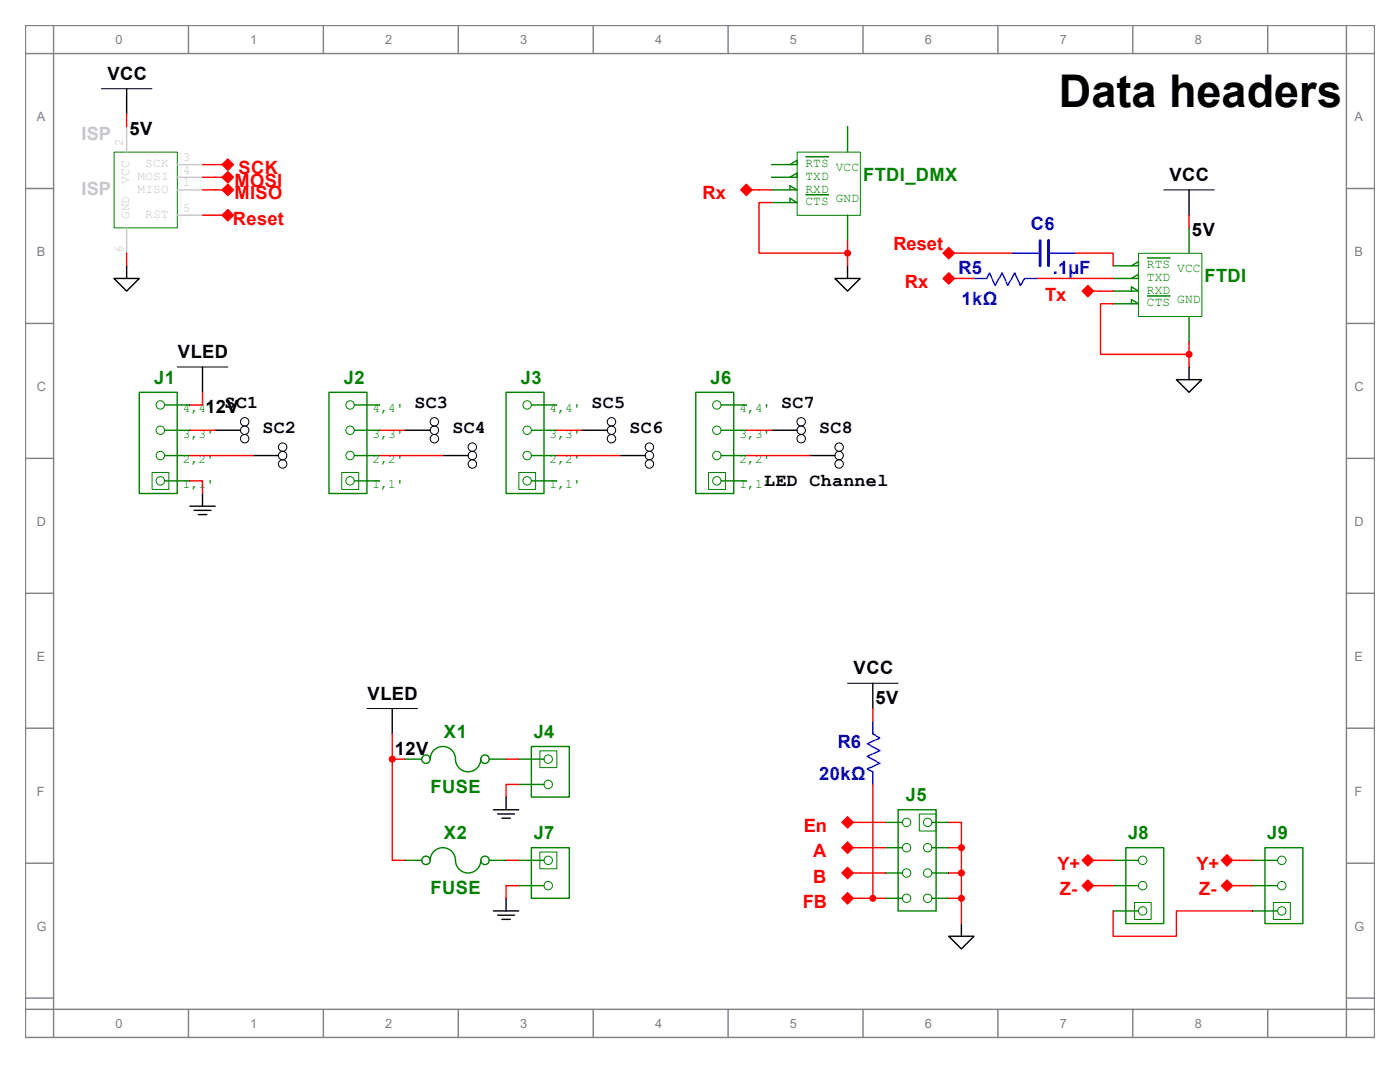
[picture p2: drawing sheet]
<svg xmlns="http://www.w3.org/2000/svg" width="279mm" height="216mm" viewBox="0 0 279 216" stroke-linecap="round" stroke-linejoin="round" font-family="sans-serif">
<g fill="none" stroke="#808080" stroke-width=".28">
<path d="M5.1 5.1h269.2v201.9h-269.2zM5.1 10.7h269.2M10.7 5.1v201.9M37.6 5.1v5.6M64.5 5.1v5.6M91.5 5.1v5.6M118.4 5.1v5.6M145.3 5.1v5.6M172.2 5.1v5.6M199.2 5.1v5.6M226.1 5.1v5.6M253 5.1v5.6"/>
<path d="M268.7 5.1v201.9M5.1 37.6h5.6M268.7 37.6h5.6M5.1 64.5h5.6M268.7 64.5h5.6M5.1 91.5h5.6M268.7 91.5h5.6M5.1 118.4h5.6M268.7 118.4h5.6M5.1 145.3h5.6M268.7 145.3h5.6M5.1 172.2h5.6"/>
<path d="M268.7 172.2h5.6M5.1 199.2h5.6M268.7 199.2h5.6M5.1 201.4h269.2M37.6 201.4v5.6M64.5 201.4v5.6M91.5 201.4v5.6M118.4 201.4v5.6M145.3 201.4v5.6M172.2 201.4v5.6M199.2 201.4v5.6M226.1 201.4v5.6"/>
<path d="M253 201.4v5.6"/>
</g>
<path d="M22.8 30.4h12.6v15.1h-12.6z" fill="none" stroke="#008000" stroke-width=".2"/>
<path d="M35.4 37.9h5" fill="none" stroke="#c8c8c8" stroke-width=".28"/>
<path d="M25.3 25.3v5" fill="none" stroke="#c8c8c8" stroke-width=".28"/>
<path d="M35.4 32.8h5" fill="none" stroke="#c8c8c8" stroke-width=".28"/>
<path d="M35.4 35.4h5" fill="none" stroke="#c8c8c8" stroke-width=".28"/>
<path d="M35.4 42.9h5" fill="none" stroke="#c8c8c8" stroke-width=".28"/>
<path d="M25.3 45.5v5" fill="none" stroke="#c8c8c8" stroke-width=".28"/>
<path d="M45.5 36.8l1.1 1.1-1.1 1.1-1.2-1.1z" fill-rule="evenodd" fill="#f00" stroke="#f00" stroke-width=".28"/>
<path d="M45.5 37.1l.8 .8-.8 .8-.9-.8z" fill="none" stroke="#f00" stroke-width=".28"/>
<path d="M45.2 37.9l.3-.3 .2 .3-.2 .3z" fill="none" stroke="#f00" stroke-width=".2"/>
<path d="M42.9 37.9h1.4M44.6 35.4l.9-.9 .8 .9-.8 .8z" fill="none" stroke="#f00" stroke-width=".28"/>
<path d="M44.3 35.4l1.2-1.2 1.1 1.2-1.1 1.1z" fill-rule="evenodd" fill="#f00" stroke="#f00" stroke-width=".28"/>
<path d="M45.2 35.4l.3-.3 .2 .3-.2 .2z" fill="none" stroke="#f00" stroke-width=".2"/>
<path d="M42.9 35.4h1.4M45.5 32l.8 .8-.8 .9-.9-.9z" fill="none" stroke="#f00" stroke-width=".28"/>
<path d="M45.5 31.7l1.1 1.1-1.1 1.2-1.2-1.2z" fill-rule="evenodd" fill="#f00" stroke="#f00" stroke-width=".28"/>
<path d="M45.2 32.8l.3-.2 .2 .2-.2 .3z" fill="none" stroke="#f00" stroke-width=".2"/>
<path d="M42.9 32.8h1.4M45.5 42.1l.8 .8-.8 .9-.9-.9z" fill="none" stroke="#f00" stroke-width=".28"/>
<path d="M45.5 41.8l1.1 1.1-1.1 1.2-1.2-1.2z" fill-rule="evenodd" fill="#f00" stroke="#f00" stroke-width=".28"/>
<path d="M45.2 42.9l.3-.2 .2 .2-.2 .3z" fill="none" stroke="#f00" stroke-width=".2"/>
<path d="M25.3 22.7v2.6M40.4 37.9h2.5M40.4 35.4h2.5M40.4 32.8h2.5M25.3 50.5v2.5M40.4 42.9h3.9" fill="none" stroke="#f00" stroke-width=".28"/>
<path d="M25.3 17.7v5M22.7 55.6h5.1l-2.5 2.5zM25.3 53v2.6" fill="none" stroke="#000" stroke-width=".28"/>
<path d="M20.2 17.7h10.1" fill="none" stroke="#000" stroke-width=".2"/>
<path d="M227.2 50.5h12.7v12.7h-12.7z" fill="none" stroke="#008000" stroke-width=".2"/>
<path d="M237.3 63.1v5.1" fill="none" stroke="#008000" stroke-width=".28"/>
<path d="M228.9 59.1h4.7" fill="none" stroke="#008000" stroke-width=".3"/>
<path d="M222.2 60.6h5l-1.4-.8v.8" fill="none" stroke="#008000" stroke-width=".28"/>
<path d="M237.3 45.5v5" fill="none" stroke="#008000" stroke-width=".28"/>
<path d="M222.2 55.6h5v-.9l-1.4 .9" fill="none" stroke="#008000" stroke-width=".28"/>
<path d="M222.2 58.1h5l-1.4-.9v.9" fill="none" stroke="#008000" stroke-width=".28"/>
<path d="M228.9 51.5h4.7" fill="none" stroke="#008000" stroke-width=".3"/>
<path d="M222.2 53h5v-.8l-1.4 .8" fill="none" stroke="#008000" stroke-width=".28"/>
<path d="M237.3 37.9v5M234.8 75.8h5l-2.5 2.5zM237.3 73.2v2.6" fill="none" stroke="#000" stroke-width=".28"/>
<path d="M232.3 37.9h10" fill="none" stroke="#000" stroke-width=".2"/>
<path d="M216 58.1l1.1-1.1 1.1 1.1-1.1 1.1z" fill-rule="evenodd" fill="#f00" stroke="#f00" stroke-width=".28"/>
<path d="M217.1 57.2l.8 .9-.8 .8-.8-.8z" fill="none" stroke="#f00" stroke-width=".28"/>
<path d="M217.1 57.8l.3 .3-.3 .3-.3-.3z" fill="none" stroke="#f00" stroke-width=".2"/>
<path d="M189.3 54.7l.9 .9-.9 .8-.8-.8zM218.2 58.1h1.4" fill="none" stroke="#f00" stroke-width=".28"/>
<path d="M189.3 54.4l1.2 1.2-1.2 1.1-1.1-1.1z" fill-rule="evenodd" fill="#f00" stroke="#f00" stroke-width=".28"/>
<path d="M189.3 55.3l.3 .3-.3 .2-.2-.2z" fill="none" stroke="#f00" stroke-width=".2"/>
<path d="M190.5 55.6h1.4" fill="none" stroke="#f00" stroke-width=".28"/>
<path d="M207 50.5h.6M209.3 50.5h2.8" fill="none" stroke="#00f" stroke-width=".28"/>
<path d="M207.6 48v5M209.3 48v5" fill="none" stroke="#00f" stroke-width=".56"/>
<path d="M212.1 50.5h2.5" fill="none" stroke="#00f" stroke-width=".28"/>
<path d="M202 50.5h5" fill="none" stroke="#00f" stroke-width=".28"/>
<path d="M189.3 49.4l1.2 1.1-1.2 1.1-1.1-1.1z" fill-rule="evenodd" fill="#f00" stroke="#f00" stroke-width=".28"/>
<path d="M189.3 49.7l.9 .8-.9 .9-.8-.9z" fill="none" stroke="#f00" stroke-width=".28"/>
<path d="M189.3 50.2l.3 .3-.3 .3-.2-.3z" fill="none" stroke="#f00" stroke-width=".2"/>
<path d="M190.5 50.5h1.4" fill="none" stroke="#f00" stroke-width=".28"/>
<path d="M196.9 55.6l.6-1.2 1.1 2.6 1.4-2.6 1.1 2.6 1.4-2.6 1.1 2.6 .9-1.4" fill="none" stroke="#00f" stroke-width=".28"/>
<path d="M194.4 55.6h2.5" fill="none" stroke="#00f" stroke-width=".28"/>
<path d="M204.5 55.6h2.5" fill="none" stroke="#00f" stroke-width=".28"/>
<path d="M191.9 50.5h10.1M191.9 55.6h2.5M207 55.6h15.2M214.6 50.5h7.6v2.5M219.6 58.1h2.6M237.3 42.9v2.6M217.1 175.9l.8 .8-.8 .9-.8-.9z" fill="none" stroke="#f00" stroke-width=".28"/>
<path d="M216 176.7l1.1-1.1 1.1 1.1-1.1 1.1z" fill-rule="evenodd" fill="#f00" stroke="#f00" stroke-width=".28"/>
<path d="M217.1 176.4l.3 .3-.3 .3-.3-.3z" fill="none" stroke="#f00" stroke-width=".2"/>
<path d="M217.1 170.8l.8 .9-.8 .8-.8-.8zM218.2 176.7h1.4" fill="none" stroke="#f00" stroke-width=".28"/>
<path d="M217.1 170.6l1.1 1.1-1.1 1.1-1.1-1.1z" fill-rule="evenodd" fill="#f00" stroke="#f00" stroke-width=".28"/>
<path d="M216.8 171.7l.3-.3 .3 .3-.3 .3z" fill="none" stroke="#f00" stroke-width=".2"/>
<path d="M218.2 171.7h1.4" fill="none" stroke="#f00" stroke-width=".28"/>
<g fill="none" stroke="#008000" stroke-width=".2">
<path d="M226.4 180.1h3.3v3.4h-3.3z"/>
<circle cx="228" cy="176.7" r=".84"/>
<circle cx="228" cy="171.7" r=".84"/>
<circle cx="228" cy="181.8" r=".84"/>
</g>
<path d="M224.7 169.1h7.6v15.2h-7.6zM224.7 176.7h2.5M224.7 171.7h2.5M224.7 181.8h2.5" fill="none" stroke="#008000" stroke-width=".28"/>
<path d="M222.2 181.8h2.5" fill="none" stroke="#008000" stroke-width=".28"/>
<path d="M222.2 176.7h2.5" fill="none" stroke="#008000" stroke-width=".28"/>
<path d="M222.2 171.7h2.5" fill="none" stroke="#008000" stroke-width=".28"/>
<path d="M219.6 171.7h2.6M219.6 176.7h2.6M244.9 175.9l.8 .8-.8 .9-.9-.9z" fill="none" stroke="#f00" stroke-width=".28"/>
<path d="M243.8 176.7l1.1-1.1 1.1 1.1-1.1 1.1z" fill-rule="evenodd" fill="#f00" stroke="#f00" stroke-width=".28"/>
<path d="M244.6 176.7l.3-.3 .3 .3-.3 .3z" fill="none" stroke="#f00" stroke-width=".2"/>
<path d="M244.9 170.8l.8 .9-.8 .8-.9-.8zM246 176.7h1.4" fill="none" stroke="#f00" stroke-width=".28"/>
<path d="M244.9 170.6l1.1 1.1-1.1 1.1-1.1-1.1z" fill-rule="evenodd" fill="#f00" stroke="#f00" stroke-width=".28"/>
<path d="M244.6 171.7l.3-.3 .3 .3-.3 .3z" fill="none" stroke="#f00" stroke-width=".2"/>
<path d="M246 171.7h1.4" fill="none" stroke="#f00" stroke-width=".28"/>
<g fill="none" stroke="#008000" stroke-width=".2">
<path d="M254.1 180.1h3.4v3.4h-3.4z"/>
<circle cx="255.8" cy="176.7" r=".84"/>
<circle cx="255.8" cy="171.7" r=".84"/>
<circle cx="255.8" cy="181.8" r=".84"/>
</g>
<path d="M252.4 169.1h7.6v15.2h-7.6zM252.4 176.7h2.6M252.4 171.7h2.6M252.4 181.8h2.6" fill="none" stroke="#008000" stroke-width=".28"/>
<path d="M249.9 181.8h2.5" fill="none" stroke="#008000" stroke-width=".28"/>
<path d="M249.9 176.7h2.5" fill="none" stroke="#008000" stroke-width=".28"/>
<path d="M179.2 161.6h7.6v20.2h-7.6zM179.2 179.2h.9M179.2 174.2h.9M179.2 169.1h.9M179.2 164.1h.9M186 179.2h.8M186 174.2h.8M186 169.1h.8M186 164.1h.8M249.9 171.7h2.5" fill="none" stroke="#008000" stroke-width=".28"/>
<path d="M247.4 171.7h2.5M247.4 176.7h2.5" fill="none" stroke="#f00" stroke-width=".28"/>
<g fill="none" stroke="#008000" stroke-width=".2">
<path d="M183.5 162.4h3.3v3.4h-3.3z"/>
<circle cx="180.9" cy="179.2" r=".84"/>
<circle cx="180.9" cy="164.1" r=".84"/>
<circle cx="180.9" cy="169.1" r=".84"/>
<circle cx="180.9" cy="174.2" r=".84"/>
<circle cx="185.1" cy="174.2" r=".84"/>
<circle cx="185.1" cy="179.2" r=".84"/>
<circle cx="185.1" cy="169.1" r=".84"/>
<circle cx="185.1" cy="164.1" r=".84"/>
</g>
<path d="M186.8 169.1h2.5" fill="none" stroke="#008000" stroke-width=".28"/>
<path d="M176.7 169.1h2.5" fill="none" stroke="#008000" stroke-width=".28"/>
<path d="M186.8 174.2h2.5" fill="none" stroke="#008000" stroke-width=".28"/>
<path d="M186.8 179.2h2.5" fill="none" stroke="#008000" stroke-width=".28"/>
<path d="M176.7 179.2h2.5" fill="none" stroke="#008000" stroke-width=".28"/>
<path d="M176.7 164.1h2.5" fill="none" stroke="#008000" stroke-width=".28"/>
<path d="M186.8 164.1h2.5" fill="none" stroke="#008000" stroke-width=".28"/>
<path d="M176.7 174.2h2.5" fill="none" stroke="#008000" stroke-width=".28"/>
<path d="M189.3 186.8h5.1l-2.5 2.5zM191.9 184.3v2.5" fill="none" stroke="#000" stroke-width=".28"/>
<g fill="#f00" stroke="#f00" stroke-width=".28">
<path d="M169.1 163l1.2 1.1-1.2 1.1-1.1-1.1z" fill-rule="evenodd"/>
<circle cx="191.9" cy="179.2" r=".56"/>
<circle cx="191.9" cy="174.2" r=".56"/>
<circle cx="191.9" cy="169.1" r=".56"/>
</g>
<path d="M169.1 163.3l.9 .8-.9 .8-.8-.8zM189.3 164.1h2.6v5M189.3 179.2h2.6M189.3 174.2h2.6M189.3 169.1h2.6M191.9 169.1v15.2" fill="none" stroke="#f00" stroke-width=".28"/>
<path d="M169.1 163.8l.3 .3-.3 .3-.2-.3z" fill="none" stroke="#f00" stroke-width=".2"/>
<path d="M169.1 173.4l.9 .8-.9 .8-.8-.8zM170.3 164.1h1.4" fill="none" stroke="#f00" stroke-width=".28"/>
<path d="M169.1 173.1l1.2 1.1-1.2 1.1-1.1-1.1z" fill-rule="evenodd" fill="#f00" stroke="#f00" stroke-width=".28"/>
<path d="M169.1 173.9l.3 .3-.3 .3-.2-.3z" fill="none" stroke="#f00" stroke-width=".2"/>
<path d="M169.1 178.4l.9 .8-.9 .9-.8-.9zM170.3 174.2h1.4" fill="none" stroke="#f00" stroke-width=".28"/>
<path d="M169.1 178.1l1.2 1.1-1.2 1.2-1.1-1.2z" fill-rule="evenodd" fill="#f00" stroke="#f00" stroke-width=".28"/>
<path d="M169.1 179l.3 .2-.3 .3-.2-.3z" fill="none" stroke="#f00" stroke-width=".2"/>
<path d="M169.1 168.3l.9 .8-.9 .9-.8-.9zM170.3 179.2h1.4" fill="none" stroke="#f00" stroke-width=".28"/>
<path d="M169.1 168l1.2 1.1-1.2 1.2-1.1-1.2z" fill-rule="evenodd" fill="#f00" stroke="#f00" stroke-width=".28"/>
<path d="M169.1 168.9l.3 .2-.3 .3-.2-.3z" fill="none" stroke="#f00" stroke-width=".2"/>
<path d="M170.3 169.1h6.4M171.7 164.1h5M171.7 174.2h5" fill="none" stroke="#f00" stroke-width=".28"/>
<path d="M174.2 146.4l1.4 .9-2.5 1.1 2.5 1.4-2.5 1.1 2.5 1.4-2.5 1.1 1.1 .6" fill="none" stroke="#00f" stroke-width=".28"/>
<path d="M174.2 154v2.5" fill="none" stroke="#00f" stroke-width=".28"/>
<path d="M174.2 143.9v2.5" fill="none" stroke="#00f" stroke-width=".28"/>
<circle cx="174.2" cy="179.2" r=".56" fill="#f00" stroke="#f00" stroke-width=".28"/>
<path d="M174.2 141.4v2.5M174.2 156.5v22.7M171.7 179.2h5" fill="none" stroke="#f00" stroke-width=".28"/>
<path d="M169.1 136.3h10.1" fill="none" stroke="#000" stroke-width=".2"/>
<path d="M174.2 136.3v5.1" fill="none" stroke="#000" stroke-width=".28"/>
<g fill="none" stroke="#008000" stroke-width=".2">
<path d="M103.5 94.3h3.4v3.4h-3.4z"/>
<circle cx="105.2" cy="85.9" r=".84"/>
<circle cx="105.2" cy="80.8" r=".84"/>
<circle cx="105.2" cy="95.9" r=".84"/>
<circle cx="105.2" cy="90.9" r=".84"/>
</g>
<path d="M101 78.3h7.6v20.2h-7.6zM106 95.9h2.6M106 90.9h2.6M106 85.9h2.6M106 80.8h2.6" fill="none" stroke="#008000" stroke-width=".28"/>
<path d="M108.6 95.9h2.5" fill="none" stroke="#008000" stroke-width=".28"/>
<path d="M108.6 90.9h2.5" fill="none" stroke="#008000" stroke-width=".28"/>
<path d="M108.6 85.9h2.5" fill="none" stroke="#008000" stroke-width=".28"/>
<path d="M27.8 78.3h7.6v20.2h-7.6zM32.8 80.8h2.6M32.8 95.9h2.6M32.8 90.9h2.6M32.8 85.9h2.6M108.6 80.8h2.5" fill="none" stroke="#008000" stroke-width=".28"/>
<g fill="none" stroke="#008000" stroke-width=".2">
<path d="M30.4 94.3h3.3v3.4h-3.3z"/>
<circle cx="32" cy="95.9" r=".84"/>
<circle cx="32" cy="90.9" r=".84"/>
<circle cx="32" cy="85.9" r=".84"/>
<circle cx="32" cy="80.8" r=".84"/>
</g>
<path d="M35.4 95.9h2.5" fill="none" stroke="#008000" stroke-width=".28"/>
<path d="M35.4 90.9h2.5" fill="none" stroke="#008000" stroke-width=".28"/>
<path d="M35.4 85.9h2.5" fill="none" stroke="#008000" stroke-width=".28"/>
<path d="M65.7 78.3h7.5v20.2h-7.5zM35.4 80.8h2.5M70.7 80.8h2.5M70.7 95.9h2.5M70.7 90.9h2.5M70.7 85.9h2.5" fill="none" stroke="#008000" stroke-width=".28"/>
<g fill="none" stroke="#008000" stroke-width=".2">
<path d="M68.2 94.3h3.4v3.4h-3.4z"/>
<circle cx="69.9" cy="85.9" r=".84"/>
<circle cx="69.9" cy="80.8" r=".84"/>
<circle cx="69.9" cy="95.9" r=".84"/>
<circle cx="69.9" cy="90.9" r=".84"/>
</g>
<path d="M73.2 95.9h2.6" fill="none" stroke="#008000" stroke-width=".28"/>
<path d="M73.2 90.9h2.6" fill="none" stroke="#008000" stroke-width=".28"/>
<path d="M73.2 85.9h2.6" fill="none" stroke="#008000" stroke-width=".28"/>
<path d="M138.9 78.3h7.5v20.2h-7.5zM73.2 80.8h2.6M143.9 80.8h2.5M143.9 95.9h2.5M143.9 90.9h2.5M143.9 85.9h2.5" fill="none" stroke="#008000" stroke-width=".28"/>
<g fill="none" stroke="#008000" stroke-width=".2">
<path d="M141.4 94.3h3.4v3.4h-3.4z"/>
<circle cx="143.1" cy="85.9" r=".84"/>
<circle cx="143.1" cy="95.9" r=".84"/>
<circle cx="143.1" cy="90.9" r=".84"/>
<circle cx="143.1" cy="80.8" r=".84"/>
</g>
<path d="M146.4 95.9h2.6" fill="none" stroke="#008000" stroke-width=".28"/>
<path d="M146.4 90.9h2.6" fill="none" stroke="#008000" stroke-width=".28"/>
<path d="M146.4 85.9h2.6" fill="none" stroke="#008000" stroke-width=".28"/>
<path d="M146.4 80.8h2.6M106 149h7.6v10.1h-7.6zM106 151.5h2.6M106 156.5h2.6" fill="none" stroke="#008000" stroke-width=".28"/>
<g fill="none" stroke="#000" stroke-width=".2">
<path d="M35.4 73.2h10.1"/>
<circle cx="48.8" cy="84.2" r=".84"/>
<circle cx="48.8" cy="85.9" r=".84"/>
<circle cx="48.8" cy="87.5" r=".84"/>
<circle cx="56.4" cy="89.2" r=".84"/>
<circle cx="56.4" cy="90.9" r=".84"/>
<circle cx="56.4" cy="92.6" r=".84"/>
<circle cx="86.7" cy="84.2" r=".84"/>
<circle cx="86.7" cy="87.5" r=".84"/>
<circle cx="86.7" cy="85.9" r=".84"/>
<circle cx="94.3" cy="89.2" r=".84"/>
<circle cx="94.3" cy="90.9" r=".84"/>
<circle cx="94.3" cy="92.6" r=".84"/>
<circle cx="122" cy="85.9" r=".84"/>
<circle cx="122" cy="87.5" r=".84"/>
<circle cx="122" cy="84.2" r=".84"/>
<circle cx="129.6" cy="90.9" r=".84"/>
<circle cx="129.6" cy="89.2" r=".84"/>
<circle cx="129.6" cy="92.6" r=".84"/>
<circle cx="159.9" cy="84.2" r=".84"/>
<circle cx="159.9" cy="85.9" r=".84"/>
<circle cx="159.9" cy="87.5" r=".84"/>
<circle cx="167.5" cy="89.2" r=".84"/>
<circle cx="167.5" cy="90.9" r=".84"/>
<circle cx="167.5" cy="92.6" r=".84"/>
</g>
<path d="M40.4 73.2v5.1M42.9 85.9h5.1M50.5 90.9h5.1M80.8 85.9h5.1M88.4 90.9h5M116.1 85.9h5.1M123.7 90.9h5.1M154 85.9h5.1M161.6 90.9h5" fill="none" stroke="#000" stroke-width=".28"/>
<path d="M40.4 78.3v2.5h-2.5M37.9 85.9h5M37.9 90.9h12.6M75.8 85.9h5M75.8 90.9h12.6M111.1 85.9h5M111.1 90.9h12.6M149 85.9h5M149 90.9h12.6" fill="none" stroke="#f00" stroke-width=".28"/>
<g fill="none" stroke="#008000" stroke-width=".2">
<path d="M107.7 149.8h3.4v3.4h-3.4z"/>
<circle cx="109.4" cy="156.5" r=".84"/>
<circle cx="109.4" cy="151.5" r=".84"/>
</g>
<path d="M103.5 151.5h2.5" fill="none" stroke="#008000" stroke-width=".28"/>
<path d="M85.9 151.5a2.52 2.52 0 0 1 2.5-2.5 2.52 2.52 0 0 1 2.5 2.5 2.52 2.52 0 0 0 2.5 2.5 2.52 2.52 0 0 0 2.5-2.5M103.5 156.5h2.5" fill="none" stroke="#008000" stroke-width=".28"/>
<g fill="none" stroke="#008000" stroke-width=".28">
<path d="M97.6 151.5h3.4"/>
<circle cx="96.8" cy="151.5" r=".84"/>
</g>
<g fill="none" stroke="#008000" stroke-width=".28">
<path d="M80.8 151.5h3.4M95.9 171.7a2.52 2.52 0 0 1-2.5 2.5 2.52 2.52 0 0 1-2.5-2.5 2.52 2.52 0 0 0-2.5-2.6 2.52 2.52 0 0 0-2.5 2.6"/>
<circle cx="85" cy="151.5" r=".84"/>
</g>
<path d="M101 151.5h2.5" fill="none" stroke="#f00" stroke-width=".28"/>
<g fill="none" stroke="#008000" stroke-width=".28">
<path d="M97.6 171.7h3.4"/>
<circle cx="96.8" cy="171.7" r=".84"/>
</g>
<g fill="none" stroke="#008000" stroke-width=".28">
<path d="M80.8 171.7h3.4M106 169.1h7.6v10.1h-7.6zM106 171.7h2.6M106 176.7h2.6"/>
<circle cx="85" cy="171.7" r=".84"/>
</g>
<path d="M73.2 141.4h10.1" fill="none" stroke="#000" stroke-width=".2"/>
<path d="M78.3 141.4v5" fill="none" stroke="#000" stroke-width=".28"/>
<circle cx="78.3" cy="151.5" r=".56" fill="#f00" stroke="#f00" stroke-width=".28"/>
<path d="M78.3 151.5v20.2h2.5M78.3 146.4v5.1M78.3 151.5h2.5" fill="none" stroke="#f00" stroke-width=".28"/>
<g fill="none" stroke="#008000" stroke-width=".2">
<path d="M107.7 170h3.4v3.4h-3.4z"/>
<circle cx="109.4" cy="176.7" r=".84"/>
<circle cx="109.4" cy="171.7" r=".84"/>
</g>
<path d="M103.5 171.7h2.5" fill="none" stroke="#008000" stroke-width=".28"/>
<path d="M103.5 176.7h2.5" fill="none" stroke="#008000" stroke-width=".28"/>
<path d="M101 171.7h2.5" fill="none" stroke="#f00" stroke-width=".28"/>
<path d="M159.1 30.4h12.6v12.6h-12.6z" fill="none" stroke="#008000" stroke-width=".2"/>
<path d="M169.1 42.9v5.1" fill="none" stroke="#008000" stroke-width=".28"/>
<path d="M160.7 38.9h4.7" fill="none" stroke="#008000" stroke-width=".3"/>
<path d="M154 40.4h5.1l-1.5-.8v.8" fill="none" stroke="#008000" stroke-width=".28"/>
<path d="M169.1 25.3v5" fill="none" stroke="#008000" stroke-width=".28"/>
<path d="M154 35.4h5.1v-.9l-1.5 .9" fill="none" stroke="#008000" stroke-width=".28"/>
<path d="M154 37.9h5.1l-1.5-.8v.8" fill="none" stroke="#008000" stroke-width=".28"/>
<path d="M160.7 31.3h4.7" fill="none" stroke="#008000" stroke-width=".3"/>
<path d="M154 32.8h5.1v-.8l-1.5 .8" fill="none" stroke="#008000" stroke-width=".28"/>
<path d="M166.6 55.6h5.1l-2.6 2.5zM169.1 53v2.6" fill="none" stroke="#000" stroke-width=".28"/>
<path d="M149 36.8l1.1 1.1-1.1 1.1-1.2-1.1z" fill-rule="evenodd" fill="#f00" stroke="#f00" stroke-width=".28"/>
<path d="M149 37.1l.8 .8-.8 .8-.9-.8z" fill="none" stroke="#f00" stroke-width=".28"/>
<path d="M149 37.6l.2 .3-.2 .3-.3-.3z" fill="none" stroke="#f00" stroke-width=".2"/>
<path d="M150.1 37.9h3.9M154 40.4h-2.5v10.1h17.6M169.1 48v5M222.2 60.6h-2.6v10.1h17.7M237.3 68.2v5M37.9 95.9h2.5v2.6M103.5 156.5h-2.5v2.6M103.5 176.7h-2.5v2.5M222.2 181.8v5h12.6v-5h15.1" fill="none" stroke="#f00" stroke-width=".28"/>
<g fill="#f00" stroke="#f00" stroke-width=".28">
<circle cx="237.3" cy="70.7" r=".56"/>
<circle cx="169.1" cy="50.5" r=".56"/>
</g>
<path d="M40.4 98.5v2.5M37.9 101h5M38.7 101.8h3.4M39.6 102.7h1.7M101 159.1v2.5M98.5 161.6h5M99.3 162.4h3.4M100.2 163.3h1.6M101 179.2v2.6M98.5 181.8h5M99.3 182.6h3.4M100.2 183.5h1.6" fill="none" stroke="#000" stroke-width=".28"/>
<text font-size="9" x="211.3" y="21.3">Data headers</text>
<g font-size="3.6">
<text x="21.4" y="16">VCC</text>
<text x="25.8" y="26.9">5V</text>
<text x="233.4" y="36.2">VCC</text>
<text x="237.9" y="47.1">5V</text>
<text x="35.5" y="71.5">VLED</text>
<text x="41" y="82.4">12V</text>
<text x="44.8" y="81.3">SC1</text>
<text x="82.7" y="81.3">SC3</text>
<text x="118" y="81.3">SC5</text>
<text x="155.9" y="81.3">SC7</text>
<text x="52.4" y="86.4">SC2</text>
<text x="90.3" y="86.4">SC4</text>
<text x="125.6" y="86.4">SC6</text>
<text x="163.5" y="86.4">SC8</text>
<text x="152.5" y="97">LED Channel</text>
<text x="170.3" y="134.6">VCC</text>
<text x="73.4" y="139.6">VLED</text>
<text x="174.7" y="140.5">5V</text>
<text x="78.8" y="150.6">12V</text>
</g>
<g font-size="3.6" fill="#c8c8c8">
<text x="16.3" y="28">ISP</text>
<text x="16.3" y="38.9">ISP</text>
</g>
<g font-size="3.6" fill="#f00">
<text x="47.6" y="34.8">SCK</text>
<text x="46.8" y="39.8">MISO</text>
<text x="46.8" y="37.3">MOSI</text>
<text x="140.2" y="39.8">Rx</text>
<text x="46.5" y="44.8">Reset</text>
<text x="178.3" y="49.9">Reset</text>
<text x="180.6" y="57.4">Rx</text>
<text x="208.6" y="60">Tx</text>
<text x="160.4" y="166">En</text>
<text x="162.3" y="171">A</text>
<text x="211" y="173.6">Y+</text>
<text x="238.8" y="173.6">Y+</text>
<text x="162.3" y="176.1">B</text>
<text x="211.5" y="178.6">Z-</text>
<text x="239.3" y="178.6">Z-</text>
<text x="160.2" y="181.1">FB</text>
</g>
<g font-size="3.6" fill="#008000">
<text x="172.3" y="36.2">FTDI_DMX</text>
<text x="240.4" y="56.3">FTDI</text>
<text x="30.8" y="76.5">J1</text>
<text x="68.6" y="76.5">J2</text>
<text x="104" y="76.5">J3</text>
<text x="141.8" y="76.5">J6</text>
<text x="88.6" y="147.2">X1</text>
<text x="106.5" y="147.2">J4</text>
<text x="85.9" y="158.2">FUSE</text>
<text x="180.8" y="159.8">J5</text>
<text x="88.6" y="167.4">X2</text>
<text x="106.5" y="167.4">J7</text>
<text x="225.1" y="167.4">J8</text>
<text x="252.9" y="167.4">J9</text>
<text x="85.9" y="178.4">FUSE</text>
</g>
<g font-size="3.6" fill="#00f">
<text x="205.7" y="46">C6</text>
<text x="191.3" y="54.7">R5</text>
<text x="210.1" y="54.7">.1µF</text>
<text x="191.9" y="60.8">1kΩ</text>
<text x="167.2" y="149.2">R6</text>
<text x="163.5" y="155.6">20kΩ</text>
</g>
<g font-size="2.5" fill="#808080">
<text x="23" y="8.8">0</text>
<text x="50" y="8.8">1</text>
<text x="76.9" y="8.8">2</text>
<text x="103.8" y="8.8">3</text>
<text x="130.7" y="8.8">4</text>
<text x="157.6" y="8.8">5</text>
<text x="184.6" y="8.8">6</text>
<text x="211.5" y="8.8">7</text>
<text x="238.4" y="8.8">8</text>
<text x="7.3" y="24.2">A</text>
<text x="270.3" y="24.2">A</text>
<text x="7.3" y="51.1">B</text>
<text x="270.3" y="51.1">B</text>
<text x="7.3" y="78">C</text>
<text x="270.3" y="78">C</text>
<text x="7.3" y="104.9">D</text>
<text x="270.3" y="104.9">D</text>
<text x="7.3" y="131.9">E</text>
<text x="270.3" y="131.9">E</text>
<text x="7.3" y="158.8">F</text>
<text x="270.3" y="158.8">F</text>
<text x="7.3" y="185.7">G</text>
<text x="270.3" y="185.7">G</text>
<text x="23" y="205.1">0</text>
<text x="50" y="205.1">1</text>
<text x="76.9" y="205.1">2</text>
<text x="103.8" y="205.1">3</text>
<text x="130.7" y="205.1">4</text>
<text x="157.6" y="205.1">5</text>
<text x="184.6" y="205.1">6</text>
<text x="211.5" y="205.1">7</text>
<text x="238.4" y="205.1">8</text>
</g>
<g font-size="2.5" fill="#c8c8c8">
<text x="24.6" y="29.2" transform="rotate(-90 24.6 29.2)">2</text>
<text x="27.4" y="35.9">MOSI</text>
<text x="29" y="33.4">SCK</text>
<text x="36.5" y="34.7">4</text>
<text x="27.4" y="38.4">MISO</text>
<text x="36.5" y="37.2">1</text>
<text x="25.8" y="43.8" transform="rotate(-90 25.8 43.8)">GND</text>
<text x="29" y="43.5">RST</text>
<text x="24.6" y="50.5" transform="rotate(-90 24.6 50.5)">6</text>
</g>
<g font-size="2.5" fill="#008000">
<text x="160.7" y="35.9">TXD</text>
<text x="160.7" y="33.4">RTS</text>
<text x="166.8" y="34.1">VCC</text>
<text x="160.7" y="40.9">CTS</text>
<text x="160.7" y="38.4">RXD</text>
<text x="166.8" y="40.2">GND</text>
<text x="228.9" y="53.6">RTS</text>
<text x="228.9" y="56.1">TXD</text>
<text x="228.9" y="58.6">RXD</text>
<text x="234.9" y="54.3">VCC</text>
<text x="228.9" y="61.1">CTS</text>
<text x="234.9" y="60.4">GND</text>
<text x="36.5" y="82.3">4,4'</text>
<text x="74.3" y="82.3">4,4'</text>
<text x="109.7" y="82.3">4,4'</text>
<text x="147.6" y="82.3">4,4'</text>
<text x="36.5" y="87.3">3,3'</text>
<text x="74.3" y="87.3">3,3'</text>
<text x="109.7" y="87.3">3,3'</text>
<text x="147.6" y="87.3">3,3'</text>
<text x="36.5" y="92.4">2,2'</text>
<text x="74.3" y="92.4">2,2'</text>
<text x="109.7" y="92.4">2,2'</text>
<text x="147.6" y="92.4">2,2'</text>
<text x="36.5" y="97.4">1,1'</text>
<text x="74.3" y="97.4">1,1'</text>
<text x="109.7" y="97.4">1,1'</text>
<text x="147.6" y="97.4">1,1'</text>
</g>
</svg>
